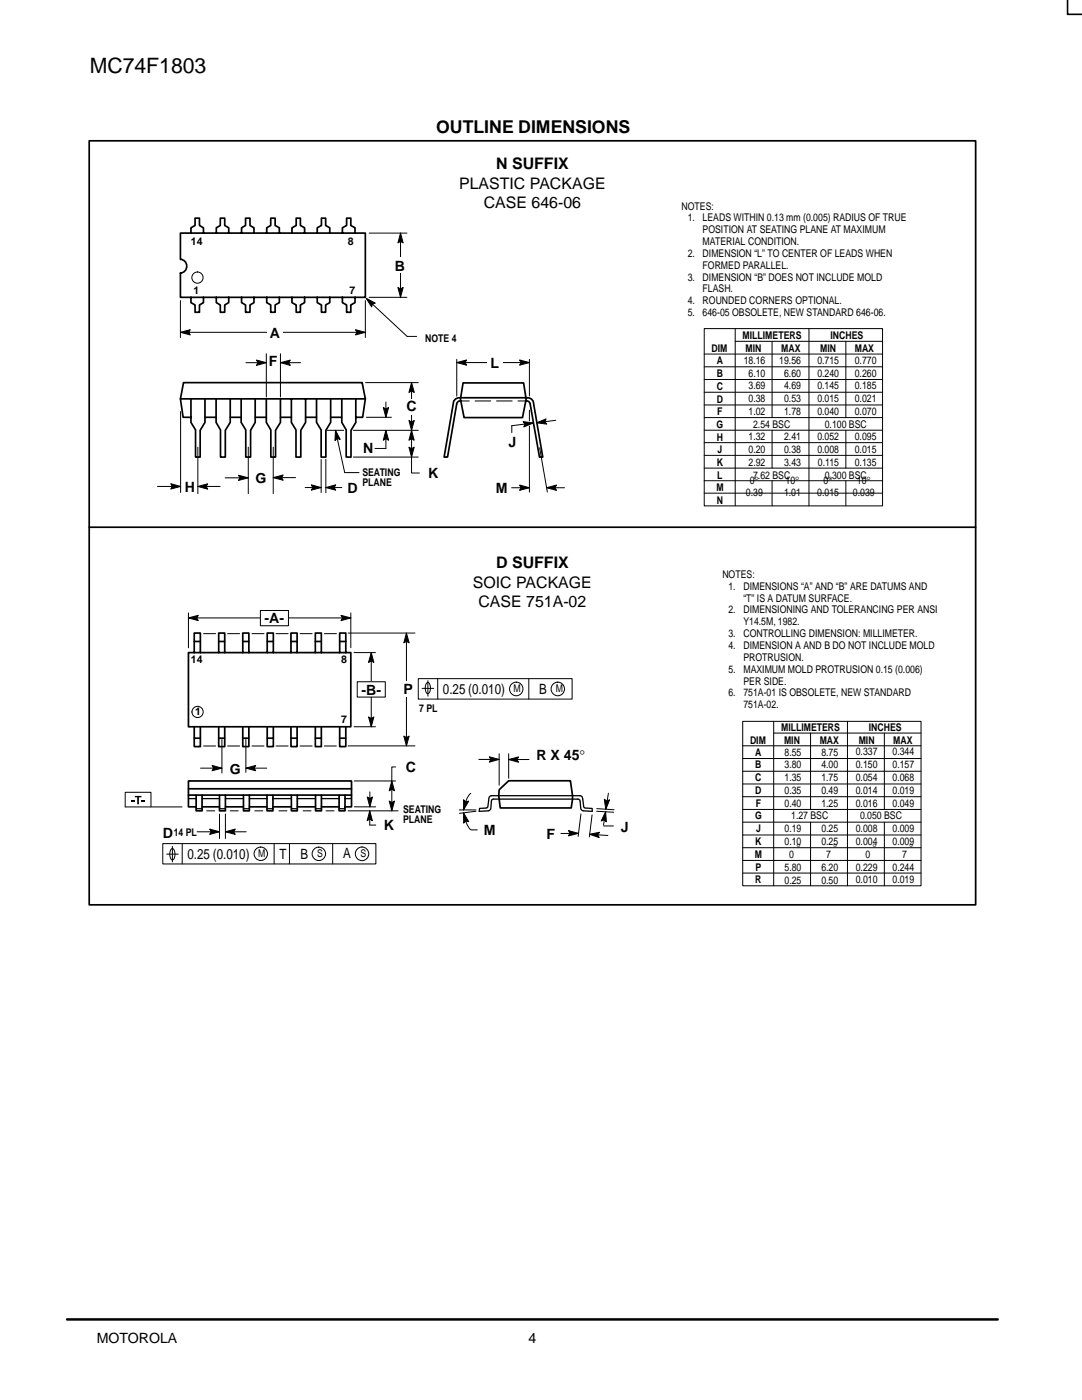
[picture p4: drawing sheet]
<svg xmlns="http://www.w3.org/2000/svg" width="216mm" height="279mm" viewBox="0 0 216 279" stroke-linecap="round" stroke-linejoin="round" font-family="sans-serif">
<g fill="#fff" stroke="#fff" stroke-width=".34">
<path d="M0 258.6h212.5v20.7h-212.5z" fill-rule="evenodd"/>
<path d="M146 260.6h58.3v17.3h-58.3z" fill-rule="evenodd"/>
<path d="M146 265h58.3v9.5h-58.3z" fill-rule="evenodd"/>
</g>
<path d="M13.4 263.3h185.7" fill="none" stroke="#000" stroke-width=".5"/>
<g fill="none" stroke="#000" stroke-width=".34">
<path d="M17.8 28.1h176.9v152.5h-176.9zM36 54.5a1.37 1.37 0 0 0 1.3-1.4 1.37 1.37 0 0 0-1.3-1.3v-5.3h36.9v12.8h-36.9v-4.8M38.1 46.5v-1l.8-.5v-1.5h.9v1.5l.8 .5v1M38.1 59.3v1.1l.8 .5v1.4h.9v-1.4l.8-.5v-1.1M43.2 46.5v-1l.8-.5v-1.5h.8v1.5l.8 .5v1M43.2 59.3v1.1l.8 .5v1.4h.8v-1.4l.8-.5v-1.1M48.2 46.5v-1l.8-.5v-1.5h.9v1.5l.8 .5v1M48.2 59.3v1.1l.8 .5v1.4h.9v-1.4l.8-.5v-1.1M53.2 46.5v-1l.8-.5v-1.5h.9v1.5l.8 .5v1M53.2 59.3v1.1l.8 .5v1.4h.9v-1.4l.8-.5v-1.1M58.3 46.5v-1l.8-.5v-1.5h.8v1.5l.9 .5v1M58.3 59.3v1.1l.8 .5v1.4h.8v-1.4l.9-.5v-1.1"/>
<path d="M63.3 46.5v-1l.8-.5v-1.5h.9v1.5l.8 .5v1M63.3 59.3v1.1l.8 .5v1.4h.9v-1.4l.8-.5v-1.1M68.3 46.5v-1l.9-.5v-1.5h.8v1.5l.8 .5v1M68.3 59.3v1.1l.9 .5v1.4h.8v-1.4l.8-.5v-1.1M36 79.6l.5 3.7h1.6M36.6 76.4h35.7l.6 3.2h-36.9zM38.1 79.6v4.7l.9 1.5v5.4h.9v-5.3l1-1.6v-4.7M43.1 79.6v4.7l.9 1.5v5.4h1v-5.3l.9-1.6v-4.7M48.1 79.6v4.7l.9 1.5v5.4h1v-5.3l.9-1.6v-4.7M53.1 79.6v4.7l.9 1.5v5.4h1v-5.3l1-1.6v-4.7M58.1 79.6v4.7l1 1.5v5.4h.9v-5.3l1-1.6v-4.7M63.2 79.6v4.7l.9 1.5v5.4h.9v-5.3l1-1.6v-4.7"/>
<path d="M68.2 79.6v4.7l.9 1.5v5.4h.9v-5.3l1-1.6v-4.7M72.9 79.6l-.5 3.7h-1.4M92.4 76.4h12.1l.5 3.3-.7 3.6h-11.7l-.7-3.6zM40.9 83.3h2.2M45.9 83.3h2.2M50.9 83.3h2.2M56 83.3h2.1M61 83.3h2.2M66 83.3h2.2M92 80h-.1a.73 .73 0 0 0-.8 .6l-1.8 10.6h-.7l1.9-11a1.25 1.25 0 0 1 1.2-.8h13.5l.8 .2 .4 .6 1.9 11h-.7l-1.8-10.6a.73 .73 0 0 0-.9-.6"/>
</g>
<g fill="none" stroke="#000" stroke-width=".2">
<path d="M36 60v7.4M72.9 60v7.4M73.1 59.5l1.8 1-.6 .2-.1 .6zM73.1 59.5l8.1 7.6h1.9M73.7 59.3h7.5M73.7 46.5h7.5M79.4 57.4l.5 .3 .5-.3-.5 1.9zM79.9 46.5l.5 2-.5-.3-.5 .3zM79.9 46.5v12.8M36 66.3l2-.5-.3 .5 .3 .5zM36 66.3h36.9M49.1 72.4h4"/>
<path d="M51.2 71.9l1.9 .5-1.9 .5 .3-.5zM53.1 70.6v8.6M56 72.4l1.9-.5-.3 .5 .3 .5zM56 72.4h4M70.9 65.8l2 .5-2 .5 .3-.5zM72.9 76.4h10.6M82.1 76.4l.6 1.9-.6-.3-.5 .3zM82.1 76.4v18h1.6M91.1 72.4l2-.6-.3 .6 .3 .5zM91.1 71.7v7.4M91.1 72.4h14.5M103.7 71.8l1.9 .6-1.9 .5 .3-.5z"/>
<path d="M105.6 71.7v7.3M140.5 65.6h35.6v35.4h-35.6zM140.5 70.7h35.6M140.5 75.7h35.6M140.5 73.2h35.6M140.5 78.3h35.6M146.7 65.6v35.4M146.7 68.1h29.4M154.1 68.1v15.2M161.4 65.6v35.4M168.8 68.1v15.2M31.4 97.1h4.6"/>
<path d="M34.1 96.5l1.9 .6-1.9 .5 .3-.5zM36 82.1v16.2M39.5 97.1l1.9-.5-.3 .5 .3 .5zM39.5 97.1h4.4M44.9 95.4h4.6M47.6 94.8l1.9 .6-1.9 .5 .3-.5zM54.5 95.3l2-.5-.3 .5 .3 .5zM54.5 95.3h4.5M60.9 97.3h3.2M62.1 96.8l2 .5-2 .5 .3-.5zM64.1 91.7v6.6M65 97.3l2-.5-.3 .5 .3 .5z"/>
<path d="M65 91.7v6.6M65 97.3h3.2M65.3 85.9h3.3M66.9 85.9l1 1.8-.6-.2-.5 .4zM66.9 85.9l1.9 8.4h2.8M70.5 85.9h13M70.5 91.2h13M73.1 83.3h5M76.5 81.3l.5 .3 .5-.3-.5 2zM77 85.9l.5 2-.5-.4-.5 .4zM77 85.9v3.6h-2.2M77 80.2v3.1"/>
<path d="M81.6 83.9l.5 .3 .6-.3-.6 2zM81.6 89.2l.5 .4 .5-.4-.5 2zM82.1 85.9l.5 2-.5-.4-.5 .4zM102.1 97.3h3.5M103.7 96.8l1.9 .5-1.9 .6 .3-.6zM104.4 84.1l2 .3-1.9 .8 .3-.6zM105.6 81.9v2.1M105.6 85v13.2M106.4 84.4l-4.3 .6v1.3M107.1 84.4l1.9-.8-.3 .6 .4 .4zM109.1 97.3l1.9-.5-.3 .5 .3 .6zM109.1 97.3h3.5"/>
<path d="M110.9 83.9l-3.8 .5M140.5 80.8h35.6M140.5 85.9h35.6M140.5 83.3h35.6M140.5 88.3h35.6M140.5 90.9h35.6M140.5 95.9h35.6M140.5 93.4h35.6M140.5 98.4h35.6M154.1 85.9v7.5M154.1 95.9v5.1M168.8 85.9v7.5"/>
<path d="M168.8 95.9v5.1"/>
<circle cx="39.4" cy="55.4" r="1.12"/>
</g>
<g fill="#000">
<path d="M79.4 57.4l.5 .3 .5-.3-.5 1.9zM79.9 46.5l.5 2-.5-.3-.5 .3zM36 66.3l2-.5-.3 .5 .3 .5zM51.2 71.9l1.9 .5-1.9 .5 .3-.5zM56 72.4l1.9-.5-.3 .5 .3 .5zM70.9 65.8l2 .5-2 .5 .3-.5zM73.1 59.5l1.8 1-.6 .2-.1 .6zM82.1 76.4l.6 1.9-.6-.3-.5 .3zM91.1 72.4l2-.6-.3 .6 .3 .5zM103.7 71.8l1.9 .6-1.9 .5 .3-.5zM34.1 96.5l1.9 .6-1.9 .5 .3-.5zM39.5 97.1l1.9-.5-.3 .5 .3 .5z"/>
<path d="M47.6 94.8l1.9 .6-1.9 .5 .3-.5zM54.5 95.3l2-.5-.3 .5 .3 .5zM62.1 96.8l2 .5-2 .5 .3-.5zM65 97.3l2-.5-.3 .5 .3 .5zM66.9 85.9l1 1.8-.6-.2-.5 .4zM77 85.9l.5 2-.5-.4-.5 .4zM76.5 81.3l.5 .3 .5-.3-.5 2zM81.6 83.9l.5 .3 .6-.3-.6 2zM81.6 89.2l.5 .4 .5-.4-.5 2zM82.1 85.9l.5 2-.5-.4-.5 .4zM103.7 96.8l1.9 .5-1.9 .6 .3-.6zM104.4 84.1l2 .3-1.9 .8 .3-.6z"/>
<path d="M107.1 84.4l1.9-.8-.3 .6 .4 .4zM109.1 97.3l1.9-.5-.3 .5 .3 .6z"/>
</g>
<path d="M104.9 80h-12.9" fill="none" stroke="#000" stroke-width=".2" stroke-dasharray="3.1 1.2" stroke-dashoffset="1.6"/>
<path d="M39.5 89.2v9.3M49.5 89.2v9.3M54.5 89.2v9.3" fill="none" stroke="#000" stroke-width=".2" stroke-dasharray="9.3 1.2 .9 1.2"/>
<path d="M107.7 89.4l1.5 8.8" fill="none" stroke="#000" stroke-width=".2" stroke-dasharray="9 2.2 .9 2.2"/>
<g fill="#fff">
<path d="M78.4 51.4h3v3.1h-3z"/>
<path d="M53.3 64.9h3.1v3.1h-3.1z"/>
</g>
<path d="M56 70.6v8.6" fill="none" stroke="#000" stroke-width=".2"/>
<g fill="#fff">
<path d="M80.6 79.6h3v3.1h-3z"/>
<path d="M97.2 71h3.1v3.1h-3.1z"/>
</g>
<g fill="none" stroke="#000" stroke-width=".2">
<path d="M37.6 123.3l2-.5-.3 .5 .3 .6zM37.6 122.3v7M37.6 123.3h32.4M40.6 126.5h2.4M68 122.8l2 .5-2 .6 .3-.6zM69.5 126.3h13.3M70 122.3v7M70.6 130.2h4.3M74.1 130.2l.5 2-.5-.3-.6 .3zM74.1 130.2v14.8M81.1 126.3l.5 2-.5-.3-.5 .3zM81.1 126.3v22.6"/>
<path d="M40 153.3h4.3M42.3 152.8l2 .5-2 .5 .3-.5zM49.1 153.3l1.9-.5-.3 .5 .3 .5zM49.1 153.3h4.1M69.5 148.9h13.3M70.6 145h4.3M70.7 155.9h8.2M73.3 159.1l.5 .3 .5-.3-.5 1.9zM73.5 143.1l.6 .3 .5-.3-.5 1.9zM73.8 158v3M78.9 153.1h-.7v2.8M80.6 146.9l.5 .3 .5-.3-.5 2z"/>
<path d="M92.5 159.6l.4 .4 .6-.1-1 1.7zM93.9 158.3a4.2 4.2 0 0 0-1.1 2.2l-.3 1.1M95.5 151.6h4.1M97.6 151l2 .6-2 .5 .3-.5zM99.6 150.4v6.3M101.5 151.6l2-.5-.3 .5 .3 .5zM101.5 150.4v4.9M101.5 151.6h4.1M120.6 159.5l.5 .4 .5-.3-.7 1.9zM121.4 158.3l-.5 3.2M148.2 144h35.6v32.8h-35.6zM148.2 148.8h35.6"/>
<path d="M148.2 153.9h35.6M148.2 151.4h35.6M148.2 156.5h35.6M148.2 159h35.6M154.4 144v32.8M154.4 146.3h29.4M161.7 146.3v15.2M169.1 144v32.8M176.5 146.3v15.2M39.3 166h4.5M41.2 161.8h1.6M41.8 165.5l2 .5-2 .5 .3-.5z"/>
<path d="M43.8 162.5v4.8M45 166l1.9-.5-.3 .5 .3 .5zM45 162.5v4.8M45 166h4.1M45.9 161.8h1.6M50.8 161.8h1.6M55.7 161.8h1.6M60.5 161.8h1.6M65.1 161.8h1.6M69.5 161.8h9.9M70.7 161h4.3M73.8 161.8l.5 2-.5-.3-.5 .3z"/>
<path d="M73.8 161.8v2.9h1.2M91.6 161.6h3.4M92.5 162.2l1 1.8-.6-.2-.4 .5zM92.5 162.2l.2 .7M92.8 163.4a4.1 4.1 0 0 0 1.2 2.2h1.2M95 161.9l-3.3 .4M113.4 165.8l2 .5-2 .5 .3-.5zM115.4 166.3h-3.5M115.9 162.4l-.5 4.5M117.6 166.5l2-.4-.3 .5 .3 .6zM117.6 166.5l3.7 .2M118.1 162.6l-.5 4.4"/>
<path d="M119 161.9l3.4 .2M119.1 161.4l3.4 .2M120.4 164.8h2M120.8 162l.2 2-.5-.4-.5 .2zM120.8 162l-.4 2.7M148.2 164.1h35.6M148.2 161.5h35.6M148.2 166.6h35.6M148.2 169.2h35.6M148.2 171.7h35.6M148.2 174.2h35.6M161.7 164.1v12.7"/>
<path d="M176.5 164.1v12.7"/>
<circle cx="39.4" cy="142.1" r="1.12"/>
</g>
<g fill="#000">
<path d="M37.6 123.3l2-.5-.3 .5 .3 .6zM68 122.8l2 .5-2 .6 .3-.6zM74.1 130.2l.5 2-.5-.3-.6 .3zM81.1 126.3l.5 2-.5-.3-.5 .3zM42.3 152.8l2 .5-2 .5 .3-.5zM49.1 153.3l1.9-.5-.3 .5 .3 .5zM73.3 159.1l.5 .3 .5-.3-.5 1.9zM73.5 143.1l.6 .3 .5-.3-.5 1.9zM80.6 146.9l.5 .3 .5-.3-.5 2zM97.6 151l2 .6-2 .5 .3-.5zM101.5 151.6l2-.5-.3 .5 .3 .5zM120.6 159.5l.5 .4 .5-.3-.7 1.9z"/>
<path d="M41.8 165.5l2 .5-2 .5 .3-.5zM45 166l1.9-.5-.3 .5 .3 .5zM73.8 161.8l.5 2-.5-.3-.5 .3zM92.5 159.6l.4 .4 .6-.1-1 1.7zM92.5 162.2l1 1.8-.6-.2-.4 .5zM113.4 165.8l2 .5-2 .5 .3-.5zM117.6 166.5l2-.4-.3 .5 .3 .6zM120.8 162l.2 2-.5-.4-.5 .2z"/>
</g>
<g fill="none" stroke="#000" stroke-width=".26">
<path d="M37.6 159.4h1.5M40.3 159.4h3.5M45 159.4h3.6M49.8 159.4h3.5M54.5 159.4h3.6M59.3 159.4h3.7M64.1 159.4h3.6M68.8 159.4h1.3M39.1 161.4h1.2M43.8 161.4h1.2M48.6 161.4h1.2M53.3 161.4h1.2"/>
<path d="M58.1 161.4h1.2M63 161.4h1.1M67.7 161.4h1.1M95.7 161.3h1.3l.3-.2 .3-1.8 .2-.4 .3-.1h17.6l.3 .1 .2 .4 .3 1.8 .3 .2h1.3M95.7 161.4l-.1 .5M97.5 161.8l.4-.3 .2-1.7 .4-.3h16.8l.4 .3 .2 1.7 .5 .3M97.5 161.8l-1.9 .1M116.4 161.8l1.8 .1M118.1 161.4l.1 .5"/>
</g>
<g fill="none" stroke="#000" stroke-width=".34">
<path d="M37.6 130.2h32.4v14.8h-32.4zM38.8 130.2v-3.9h1.2v3.9M38.8 128h1.2M43.6 130.2v-3.9h1.2v3.9M43.6 128h1.2M48.4 130.2v-3.9h1.3v3.9M48.4 128h1.3M53.3 130.2v-3.9h1.2v3.9M53.3 128h1.2M58.1 130.2v-3.9h1.2v3.9M58.1 128h1.2M62.9 130.2v-3.9h1.2v3.9"/>
<path d="M62.9 128h1.2M67.8 130.2v-3.9h1.2v3.9M67.8 128h1.2M37.6 157.4h32.5M37.6 158.7h32.5M39.1 158.7v3.1h1.2v-3.1M43.8 158.7v3.1h1.2v-3.1M48.6 158.7v3.1h1.2v-3.1M53.3 158.7v3.1h1.2v-3.1M58.1 158.7v3.1h1.2v-3.1M63 158.7v3.1h1.1v-3.1M67.7 158.7v3.1h1.1v-3.1"/>
<path d="M99.6 157.6l1.9-1.8h12.3l.4 3-.2 2.4h-14.2l-.3-2.4zM39.1 161h-1.5v-5.1h32.5v5.1h-1.3M40.3 161h3.5M45 161h3.6M49.8 161h3.5M54.5 161h3.6M59.3 161h3.7M64.1 161h3.6"/>
</g>
<path d="M44.3 147.6v6.7" fill="none" stroke="#000" stroke-width=".2" stroke-dasharray="6.7 1.7 .7 1.7"/>
<path d="M49.1 147.6v6.6" fill="none" stroke="#000" stroke-width=".2" stroke-dasharray="6.6 1.6 .6 1.6"/>
<path d="M25 158.1h5.1v2.9h-5.1z" fill="#fff"/>
<g fill="none" stroke="#000" stroke-width=".2">
<path d="M45.4 126.5h2.4M50.3 126.5h2.4M55.1 126.5h2.4M59.9 126.5h2.4M64.7 126.5h2.4M83.5 135.4h30.7v4.1h-30.7zM84.2 137.4h2.3M85.2 136.3l.2-.1a1.42 1.42 0 0 1 0 2.2 1.51 1.51 0 0 1-.2-2.1zM85.4 135.8v3.1M87.3 135.4v4.1M105.5 135.4v4.1M40.6 148.9h2.4"/>
<path d="M45.4 148.9h2.4M50.3 148.9h2.4M55.1 148.9h2.4M59.9 148.9h2.4M64.7 148.9h2.4M77.7 159.9l.5 .3 .5-.3-.5 1.9zM78.2 155.9l.5 1.9-.5-.3-.5 .3zM78.2 155.9v5.9M30.1 161v-2.9h-5.1v2.9h11.3M32.5 168.4h42.5v4h-42.5zM33.3 170.5h2.3M34.2 169.4l.2-.1a1.46 1.46 0 0 1 0 2.3 1.56 1.56 0 0 1-.2-2.2z"/>
<path d="M34.4 168.9v3.1M36.4 168.4v4M54.7 168.4v4M57.8 168.4v4M66.4 168.4v4"/>
<circle cx="103" cy="137.5" r="1.35"/>
<circle cx="111.3" cy="137.5" r="1.35"/>
<circle cx="52" cy="170.4" r="1.34"/>
<circle cx="63.6" cy="170.4" r="1.34"/>
<circle cx="72.2" cy="170.4" r="1.35"/>
</g>
<g fill="#000">
<path d="M78.2 155.9l.5 1.9-.5-.3-.5 .3zM26.2 159.7h.6v.3h-.6zM28.3 159.7h.6v.3h-.6zM77.7 159.9l.5 .3 .5-.3-.5 1.9z"/>
<path d="M26.9 158.8h1.3v.3h-.5v1.4h-.3v-1.4h-.5z" fill-rule="evenodd"/>
</g>
<g fill="none" stroke="#000" stroke-width=".34">
<path d="M38.8 145.1v3.9h1.2v-3.9M38.8 147.3h1.2M43.6 145.1v3.9h1.2v-3.9M43.6 147.3h1.2M48.4 145.1v3.9h1.3v-3.9M48.4 147.3h1.3M53.3 145.1v3.9h1.2v-3.9M53.3 147.3h1.2M58.1 145.1v3.9h1.2v-3.9M58.1 147.3h1.2M62.9 145.1v3.9h1.2v-3.9M62.9 147.3h1.2"/>
<path d="M67.8 145.1v3.9h1.2v-3.9M67.8 147.3h1.2"/>
</g>
<path d="M52 121.8h5.6v3.1h-5.6z" fill="#fff"/>
<path d="M52 121.8h5.6v3.1h-5.6z" fill="none" stroke="#000" stroke-width=".2"/>
<path d="M71.3 136.1h5.6v3h-5.6z" fill="#fff"/>
<path d="M71.3 136.1h5.6v3h-5.6z" fill="none" stroke="#000" stroke-width=".2"/>
<path d="M79.9 135.8h3.1v3.2h-3.1z" fill="#fff"/>
<path d="M17.8 105.2h176.9" fill="none" stroke="#000" stroke-width=".34"/>
<path d="M213 0v2.9h2.9" fill="none" stroke="#000" stroke-width=".32"/>
<text font-size="4.2" x="17.9" y="14.5">MC74F1803</text>
<text font-size="3.5" x="87" y="26.5">OUTLINE DIMENSIONS</text>
<g font-size="3.2">
<text x="99" y="33.8">N SUFFIX</text>
<text x="91.6" y="37.6">PLASTIC PACKAGE</text>
<text x="96.5" y="41.5">CASE 646-06</text>
<text x="99" y="113.4">D SUFFIX</text>
<text x="94.3" y="117.3">SOIC PACKAGE</text>
<text x="95.5" y="121.1">CASE 751A-02</text>
</g>
<g font-size="2.8">
<text x="78.8" y="54">B</text>
<text x="53.8" y="67.4">A</text>
<text x="53.7" y="73.1">F</text>
<text x="97.9" y="73.5">L</text>
<text x="81.1" y="82">C</text>
<text x="101.5" y="89.3">J</text>
<text x="72.4" y="90.5">N</text>
<text x="85.4" y="95.4">K</text>
<text x="36.9" y="98.3">H</text>
<text x="51" y="96.4">G</text>
<text x="69.4" y="98.3">D</text>
<text x="98.9" y="98.5">M</text>
<text x="52.8" y="124.4">-A-</text>
<text x="72.1" y="138.6">-B-</text>
<text x="80.5" y="138.5">P</text>
<text x="88.4" y="138.5">0.25 (0.010)</text>
<text x="107.6" y="138.5">B</text>
<text x="45.9" y="154.5">G</text>
<text x="81" y="154.1">C</text>
<text x="107" y="151.8">R X 45°</text>
<text x="32.5" y="167.2">D</text>
<text x="76.6" y="165.7">K</text>
<text x="96.5" y="166.7">M</text>
<text x="109.1" y="167.3">F</text>
<text x="123.9" y="166">J</text>
<text x="37.4" y="171.5">0.25 (0.010)</text>
<text x="55.7" y="171.5">T</text>
<text x="59.9" y="171.5">B</text>
<text x="68.5" y="171.3">A</text>
<text x="19.3" y="268.1">MOTOROLA</text>
<text x="105.5" y="268.1">4</text>
</g>
<g font-size="2.1">
<text x="136" y="41.8">NOTES:</text>
<text x="137.2" y="44.2">1.</text>
<text x="140.2" y="46.5">POSITION AT SEATING PLANE AT MAXIMUM</text>
<text x="140.2" y="44.2">LEADS WITHIN 0.13 mm (0.005) RADIUS OF TRUE</text>
<text x="38.1" y="48.9">14</text>
<text x="69.4" y="48.9">8</text>
<text x="137.2" y="51.3">2.</text>
<text x="140.2" y="48.9">MATERIAL CONDITION.</text>
<text x="140.2" y="53.6">FORMED PARALLEL.</text>
<text x="140.2" y="51.3">DIMENSION “L” TO CENTER OF LEADS WHEN</text>
<text x="38.6" y="58.7">1</text>
<text x="69.8" y="58.7">7</text>
<text x="137.2" y="56">3.</text>
<text x="140.2" y="58.4">FLASH.</text>
<text x="140.2" y="56">DIMENSION “B” DOES NOT INCLUDE MOLD</text>
<text x="137.2" y="60.7">4.</text>
<text x="137.2" y="63.1">5.</text>
<text x="140.2" y="60.7">ROUNDED CORNERS OPTIONAL.</text>
<text x="140.2" y="63.1">646-05 OBSOLETE, NEW STANDARD 646-06.</text>
<text x="84.8" y="68.2">NOTE 4</text>
<text x="142" y="70.3">DIM</text>
<text x="148.2" y="67.7">MILLIMETERS</text>
<text x="148.8" y="70.3">MIN</text>
<text x="155.9" y="70.3">MAX</text>
<text x="163.7" y="70.3">MIN</text>
<text x="165.7" y="67.7">INCHES</text>
<text x="170.6" y="70.3">MAX</text>
<text x="143" y="72.7">A</text>
<text x="143" y="75.3">B</text>
<text x="143" y="77.8">C</text>
<text x="148.4" y="72.7">18.16</text>
<text x="149.4" y="75.2">6.10</text>
<text x="149.4" y="77.7">3.69</text>
<text x="155.5" y="72.7">19.56</text>
<text x="156.5" y="75.2">6.60</text>
<text x="156.5" y="77.7">4.69</text>
<text x="163.1" y="72.7">0.715</text>
<text x="163.1" y="75.2">0.240</text>
<text x="163.1" y="77.7">0.145</text>
<text x="170.6" y="72.7">0.770</text>
<text x="170.6" y="75.2">0.260</text>
<text x="170.6" y="77.7">0.185</text>
<text x="143" y="80.3">D</text>
<text x="143.1" y="82.9">F</text>
<text x="149.4" y="80.3">0.38</text>
<text x="149.4" y="82.8">1.02</text>
<text x="156.5" y="80.3">0.53</text>
<text x="156.5" y="82.8">1.78</text>
<text x="163.1" y="80.3">0.015</text>
<text x="163.1" y="82.8">0.040</text>
<text x="170.6" y="80.3">0.021</text>
<text x="170.6" y="82.8">0.070</text>
<text x="143" y="85.4">G</text>
<text x="143" y="87.9">H</text>
<text x="149.4" y="87.9">1.32</text>
<text x="150.3" y="85.4">2.54 BSC</text>
<text x="156.5" y="87.9">2.41</text>
<text x="163.1" y="87.9">0.052</text>
<text x="164.6" y="85.4">0.100 BSC</text>
<text x="170.6" y="87.9">0.095</text>
<text x="72.3" y="95">SEATING</text>
<text x="143" y="93">K</text>
<text x="143.1" y="95.5">L</text>
<text x="143.2" y="90.5">J</text>
<text x="149.4" y="90.4">0.20</text>
<text x="149.4" y="92.9">2.92</text>
<text x="150.3" y="95.5">7.62 BSC</text>
<text x="156.5" y="90.4">0.38</text>
<text x="156.5" y="92.9">3.43</text>
<text x="163.1" y="90.4">0.008</text>
<text x="163.2" y="92.9">0.115</text>
<text x="164.6" y="95.5">0.300 BSC</text>
<text x="170.6" y="90.4">0.015</text>
<text x="170.6" y="92.9">0.135</text>
<text x="72.3" y="97.1">PLANE</text>
<text x="142.9" y="98.1">M</text>
<text x="143" y="100.6">N</text>
<text x="148.8" y="99">0.39</text>
<text x="149.6" y="96.5">0°</text>
<text x="156.4" y="99">1.01</text>
<text x="156.7" y="96.5">10°</text>
<text x="163.1" y="99">0.015</text>
<text x="164.3" y="96.5">0°</text>
<text x="170.2" y="99">0.039</text>
<text x="171" y="96.5">10°</text>
<text x="144.1" y="115.3">NOTES:</text>
<text x="145.4" y="117.7">1.</text>
<text x="148.3" y="117.7">DIMENSIONS “A” AND “B” ARE DATUMS AND</text>
<text x="145.4" y="122.4">2.</text>
<text x="148.3" y="120.1">“T” IS A DATUM SURFACE.</text>
<text x="148.3" y="124.8">Y14.5M, 1982.</text>
<text x="148.3" y="122.4">DIMENSIONING AND TOLERANCING PER ANSI</text>
<text x="145.4" y="127.2">3.</text>
<text x="145.4" y="129.5">4.</text>
<text x="148.3" y="131.9">PROTRUSION.</text>
<text x="148.3" y="127.2">CONTROLLING DIMENSION: MILLIMETER.</text>
<text x="148.3" y="129.5">DIMENSION A AND B DO NOT INCLUDE MOLD</text>
<text x="38.1" y="132.3">14</text>
<text x="68.1" y="132.3">8</text>
<text x="145.4" y="134.2">5.</text>
<text x="148.3" y="136.6">PER SIDE.</text>
<text x="148.3" y="134.2">MAXIMUM MOLD PROTRUSION 0.15 (0.006)</text>
<text x="38.9" y="142.7">1</text>
<text x="83.7" y="142.2">7 PL</text>
<text x="102.5" y="138.1">M</text>
<text x="110.9" y="138.1">M</text>
<text x="145.4" y="139">6.</text>
<text x="148.3" y="141.3">751A-02.</text>
<text x="148.3" y="139">751A-01 IS OBSOLETE, NEW STANDARD</text>
<text x="68.1" y="144.2">7</text>
<text x="149.7" y="148.5">DIM</text>
<text x="155.9" y="145.9">MILLIMETERS</text>
<text x="156.4" y="148.5">MIN</text>
<text x="163.6" y="148.5">MAX</text>
<text x="171.3" y="148.5">MIN</text>
<text x="173.4" y="145.9">INCHES</text>
<text x="178.2" y="148.5">MAX</text>
<text x="150.7" y="150.8">A</text>
<text x="150.7" y="153.3">B</text>
<text x="150.7" y="155.9">C</text>
<text x="156.5" y="150.8">8.55</text>
<text x="156.5" y="153.4">3.80</text>
<text x="156.5" y="155.9">1.35</text>
<text x="163.9" y="150.8">8.75</text>
<text x="163.9" y="153.4">4.00</text>
<text x="163.9" y="155.9">1.75</text>
<text x="170.8" y="150.8">0.337</text>
<text x="170.8" y="153.3">0.150</text>
<text x="170.8" y="155.9">0.054</text>
<text x="178.1" y="150.8">0.344</text>
<text x="178.1" y="153.3">0.157</text>
<text x="178.1" y="155.9">0.068</text>
<text x="150.7" y="158.4">D</text>
<text x="150.8" y="161">F</text>
<text x="156.5" y="158.5">0.35</text>
<text x="156.5" y="161">0.40</text>
<text x="163.9" y="158.5">0.49</text>
<text x="163.9" y="161">1.25</text>
<text x="170.8" y="158.4">0.014</text>
<text x="170.8" y="161">0.016</text>
<text x="178.1" y="158.4">0.019</text>
<text x="178.1" y="161">0.049</text>
<text x="34.7" y="166.9">14 PL</text>
<text x="80.4" y="162.2">SEATING</text>
<text x="80.4" y="164.3">PLANE</text>
<text x="150.7" y="163.5">G</text>
<text x="150.9" y="166.1">J</text>
<text x="156.5" y="166.1">0.19</text>
<text x="157.9" y="163.5">1.27 BSC</text>
<text x="163.9" y="166.1">0.25</text>
<text x="170.8" y="166.1">0.008</text>
<text x="171.6" y="163.5">0.050 BSC</text>
<text x="178.1" y="166.1">0.009</text>
<text x="51.5" y="171">M</text>
<text x="63.3" y="171">S</text>
<text x="71.9" y="171">S</text>
<text x="150.6" y="171.2">M</text>
<text x="150.7" y="168.6">K</text>
<text x="150.8" y="173.8">P</text>
<text x="156.5" y="168.7">0.10</text>
<text x="156.5" y="173.8">5.80</text>
<text x="157.5" y="171.2">0</text>
<text x="158.9" y="169.9">°</text>
<text x="163.9" y="168.7">0.25</text>
<text x="163.9" y="173.8">6.20</text>
<text x="164.9" y="171.2">7</text>
<text x="166.3" y="169.9">°</text>
<text x="170.8" y="168.6">0.004</text>
<text x="170.8" y="173.7">0.229</text>
<text x="172.7" y="171.2">0</text>
<text x="174.1" y="169.8">°</text>
<text x="178.1" y="168.6">0.009</text>
<text x="178.1" y="173.7">0.244</text>
<text x="180" y="171.2">7</text>
<text x="181.4" y="169.8">°</text>
<text x="150.7" y="176.3">R</text>
<text x="156.5" y="176.3">0.25</text>
<text x="163.9" y="176.3">0.50</text>
<text x="170.8" y="176.3">0.010</text>
<text x="178.1" y="176.3">0.019</text>
</g>
</svg>
